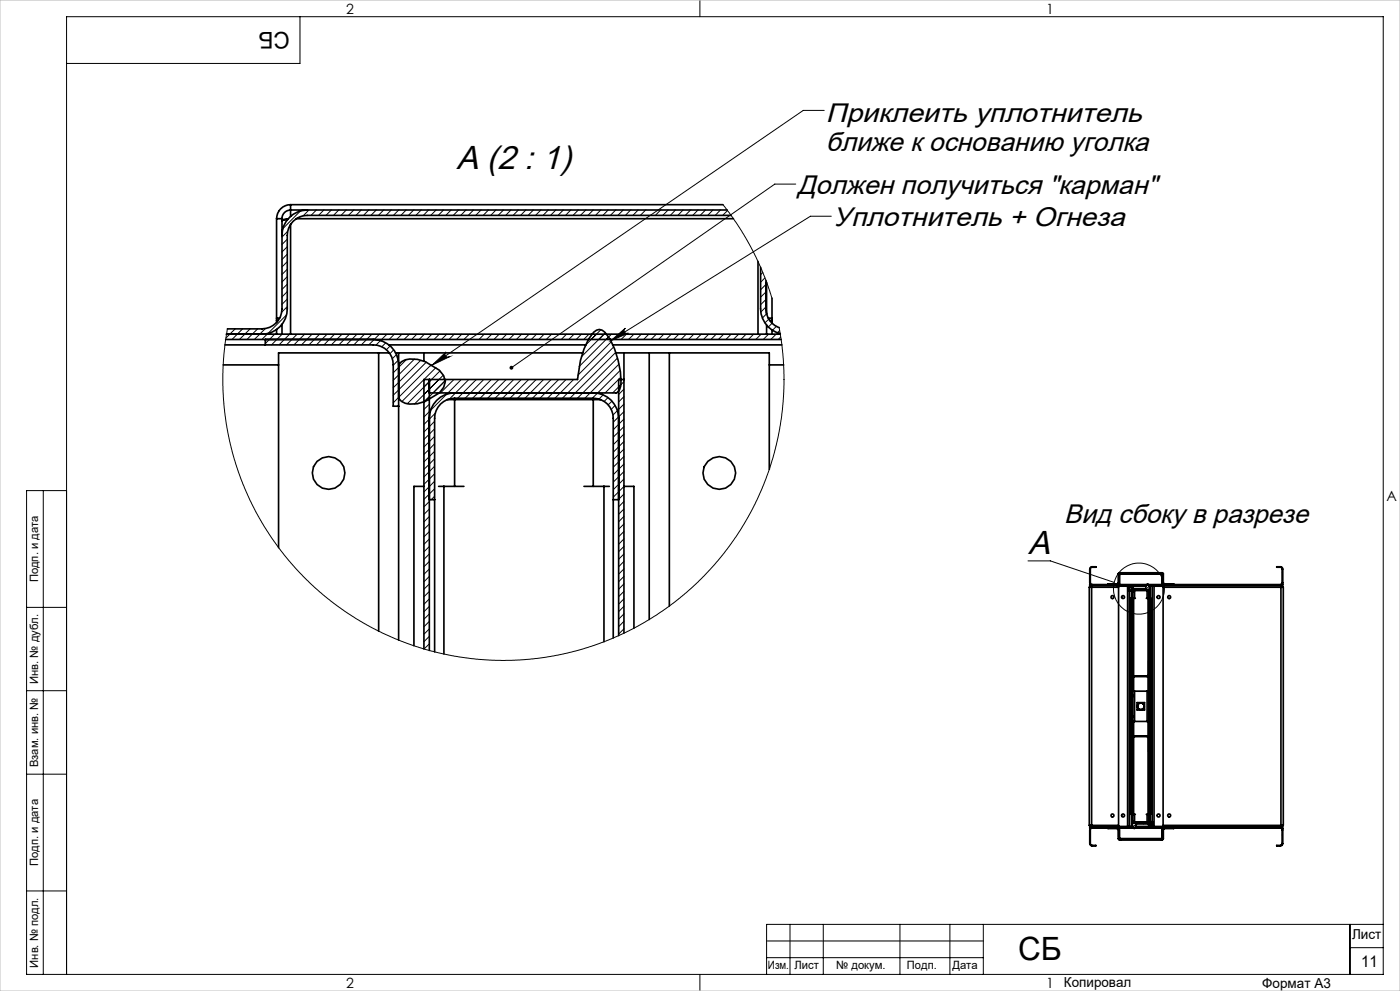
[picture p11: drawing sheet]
<svg xmlns="http://www.w3.org/2000/svg" width="420mm" height="297mm" viewBox="0 0 420 297" stroke-linecap="round" stroke-linejoin="round" font-family="sans-serif">
<g fill="none" stroke="#000" stroke-width=".3">
<path d="M90 5v14h-70M210 0v5M247.3 33.1h-6.3l-111.3 76.3M238.7 55.2h-6.3l-79 55M83.8 63.1l-.1 .1M86.2 71.7l-1.6 1.6M86.2 73.9l-1.6 1.6M86.2 76.2l-1.6 1.6M86.2 78.4l-1.6 1.6M86.3 69.3l-1.7 1.7M90.1 63.2l-5.2 5.3M92.7 62.9l-1.8 1.8"/>
<path d="M94.9 62.9l-1.6 1.7M97.2 62.9l-1.6 1.7M99.4 62.9l-1.6 1.7M101.6 62.9l-1.6 1.7M103.9 62.9l-1.6 1.7M106.2 62.9l-1.7 1.7M108.4 62.9l-1.6 1.7M110.6 62.9l-1.6 1.7M112.9 62.9l-1.6 1.7M115.1 62.9l-1.6 1.7M117.4 62.9l-1.6 1.7M119.6 62.9l-1.6 1.7"/>
<path d="M121.8 62.9l-1.5 1.7M124.1 62.9l-1.6 1.7M126.4 62.9l-1.7 1.7M128.6 62.9l-1.6 1.7M130.8 62.9l-1.6 1.7M133.1 62.9l-1.6 1.7M135.3 62.9l-1.6 1.7M137.6 62.9l-1.6 1.7M139.8 62.9l-1.6 1.7M142.1 62.9l-1.6 1.7M144.3 62.9l-1.6 1.7M146.5 62.9l-1.5 1.7"/>
<path d="M148.8 62.9l-1.6 1.7M151.1 62.9l-1.7 1.7M153.3 62.9l-1.6 1.7M155.5 62.9l-1.6 1.7M157.8 62.9l-1.6 1.7M160 62.9l-1.6 1.7M162.3 62.9l-1.6 1.7M164.5 62.9l-1.6 1.7M166.8 62.9l-1.6 1.7M169 62.9l-1.6 1.7M171.2 62.9l-1.5 1.7M173.5 62.9l-1.6 1.7"/>
<path d="M175.8 62.9l-1.7 1.7M178 62.9l-1.6 1.7M180.2 62.9l-1.6 1.7M182.5 62.9l-1.6 1.7M184.7 62.9l-1.6 1.7M187 62.9l-1.7 1.7M189.2 62.9l-1.6 1.7M191.5 62.9l-1.6 1.7M193.7 62.9l-1.6 1.7M198.2 62.9l-1.6 1.7M200.4 62.9l-1.6 1.7M202.7 62.9l-1.6 1.7"/>
<path d="M204.9 62.9l-1.6 1.7M207.2 62.9l-1.6 1.7M209.4 62.9l-1.6 1.7M211.7 62.9l-1.7 1.7M213.9 62.9l-1.6 1.7M216.1 62.9l-1.5 1.7M216.9 61.3l4.4 6.1 4 6.8 3.3 6.8 3 8.4M218.3 63.1l-1.5 1.5M219.2 64.4l-.2 .2M249.4 64.8h-6.3l-59.8 37.3M68.2 98.6l-1.1 8.9-.2 9.4 .3 5.2 .7 5.1 1.7 8.1 3.2 9.6 3.8 8.3 5.1 8.4 4.8 6.2 6.4 6.8 6.2 5.5 7.7 5.3 7.7 4.2 9.2 3.8 8 2.3 4.5 .9 5.4 .8 8.8 .5 9.4-.4 9.2-1.5 9.2-2.6 8.8-3.5 7.3-3.9 8.2-5.6 6.8-5.9 5.9-6.3 5.5-7.2 5-8.5 3.8-8.2 2.9-8.9 1.7-7.8 1-9.3-.1-10.2-.9-7.9M68.3 98.6h-.1"/>
<path d="M70.6 98.6l-2.8 2.7M72.8 98.6l-3.2 3.1M75 98.6l-3.2 3.1M77.3 98.6l-3.2 3.1M79.6 98.5l-3.3 3.2M86 94.4l-5.6 5.5M86.2 85.2l-1.6 1.5M86.2 89.6l-1.6 1.6M86.2 80.7l-1.6 1.6M86.2 82.9l-1.6 1.6M86.2 87.4l-1.6 1.6M86.2 91.9l-1.7 1.7"/>
<path d="M180.3 98.8l-4.6 4.6M181.6 99.7l-7.2 7.2M228.8 81.7l-.6 .6M229.5 83.3l-1.3 1.3M229.8 85.2l-1.6 1.7M229.8 92l-1.6 1.5M229.8 87.5l-1.6 1.6M229.8 89.7l-1.6 1.6M230 94l-1.3 1.3M230.6 95.6l-1.1 1.2M231.6 96.9l-1.1 1.1M232.9 97.8l-1.2 1.2"/>
<path d="M233.8 98.2l.3 1.7M233.9 99.1l-.6 .6M80.2 100.2l-1.6 1.5M82.4 100.2l-2.8 2.8M84.7 100.2l-3.2 3.2M86.9 100.2l-3.2 3.2M89.1 100.2l-3.2 3.2M91.4 100.2l-3.2 3.2M93.6 100.2l-3.1 3.2M95.9 100.2l-3.2 3.2M98.1 100.2l-3.2 3.2M100.4 100.2l-3.2 3.2"/>
<path d="M102.6 100.2l-3.2 3.2M104.8 100.2l-3.1 3.2M107.1 100.2l-3.2 3.2M109.4 100.2l-3.2 3.2M111.6 100.2l-3.2 3.2M113.8 100.2l-3.2 3.2M114.2 102.1l-1.4 1.3M115.7 102.7l-1.2 1.2M116.1 100.2l-1.6 1.5M117.1 103.7l-1.2 1.1M118.1 104.8l-1.1 1.2M118.3 100.2l-1.6 1.5"/>
<path d="M118.9 106.3l-1.2 1.2M119.5 108l-1.5 1.5M120.6 100.2l-1.6 1.5M122 107.7l-4 4M122.8 100.2l-1.6 1.5M124.4 107.6l-6.4 6.4M125.1 100.2l-1.6 1.5M126.3 107.9l-8.3 8.3M127.3 100.2l-1.6 1.5M127.9 108.5l-9.9 10M128.8 118.9l-1.6 1.6M129.4 113.7l-2.2 2.3"/>
<path d="M129.4 109.3l-11.4 11.4M129.6 100.2l-1.6 1.5M129.7 109.4l4.1-3.9a.88 .88 0 0 0-.2 1.2 .88 .88 0 0 0 1.2 .2zM130.8 110.1l-10.3 10.3M131.7 113.7l-2.9 2.9M131.8 100.2l-1.6 1.5M132 111.2l-9.8 9.8M133 112.4l-8.7 8.7M133.6 114.1l-6.4 6.3M133.9 113.7l-4 4.1M134 118.1l-4.8 4.9M134.1 100.2l-1.7 1.5"/>
<path d="M136.2 113.7l-4 4.1M136.3 100.2l-1.6 1.5M138.4 113.7l-4 4.1M138.5 100.2l-1.6 1.5M140.7 113.7l-5.8 5.9M140.8 100.2l-1.6 1.5M142.9 113.7l-5.6 5.6M145.1 113.7l-5.5 5.6M145.3 100.2l-1.6 1.5M147.4 113.7l-5.6 5.6M147.5 100.2l-1.6 1.5M149.6 113.7l-5.6 5.6"/>
<path d="M149.8 100.2l-1.6 1.5M151.9 113.7l-5.6 5.6M152 100.2l-1.6 1.5M154.1 113.7l-5.6 5.6M154.3 100.2l-1.7 1.5M156.4 113.7l-5.6 5.6M156.5 100.2l-1.6 1.5M158.6 113.7l-5.6 5.6M158.7 100.2l-1.6 1.5M160.9 113.7l-5.6 5.6M161 100.2l-1.6 1.5M163.1 113.7l-5.6 5.6"/>
<path d="M163.2 100.2l-1.6 1.5M165.3 113.7l-5.6 5.6M165.5 100.2l-1.6 1.5M167.6 113.7l-5.6 5.6M169.8 113.7l-5.5 5.6M170 100.2l-1.6 1.5M172.1 113.7l-5.6 5.6M172.2 100.2l-1.6 1.5M174.4 100.2l-1.5 1.5M176.7 100.2l-1.6 1.5M179 100.2l-1.7 1.5M179.2 117.9l-1.5 1.4"/>
<path d="M180.9 118.4l-1.2 1.2M181.2 100.2l-1.6 1.5M182.4 119.2l-1.1 1.1M183.3 102.1l4.3-3.7a.87 .87 0 0 0-.2 1.1 .87 .87 0 0 0 1.1 .3zM183.4 102.4l-10.1 10.1M183.4 100.2l-9.7 9.7M184.1 104l-15.4 15.3M184.7 105.6l-13.7 13.7M185.2 107.3l-12 12M185.7 109.1l-10.2 10.2M186.1 111l-6.8 6.8M186.3 113l-4.8 4.8"/>
<path d="M187.2 114.4l-3.4 3.4M187.2 116.6l-1.6 1.6M187.2 118.8l-1.6 1.7M187.9 100.2l-1.6 1.5M190.2 100.2l-1.6 1.5M192.4 100.2l-1.6 1.5M194.7 100.2l-1.6 1.5M196.9 100.2l-1.6 1.5M199.1 100.2l-1.5 1.5M201.4 100.2l-1.6 1.5M203.7 100.2l-1.7 1.5M205.9 100.2l-1.6 1.5"/>
<path d="M208.1 100.2l-1.5 1.5M210.4 100.2l-1.6 1.5M212.6 100.2l-1.6 1.5M214.9 100.2l-1.6 1.5M217.1 100.2l-1.6 1.5M219.4 100.2l-1.6 1.5M221.6 100.2l-1.6 1.5M223.8 100.2l-1.6 1.5M226.1 100.2l-1.6 1.5M228.4 100.2l-1.7 1.5M230.6 100.2l-1.6 1.5M232.8 100.2l-1.6 1.5"/>
<path d="M234.2 101l-.7 .7M119.6 121.4l-.4 .3M128.8 121.1l-1.6 1.6M128.8 123.4l-1.6 1.6M130.4 126.3l-3.2 3.2M130.4 128.5l-3.2 3.2M130.4 130.8l-3.2 3.1M130.4 133l-3.2 3.2M130.4 135.3l-3.2 3.1M130.4 137.5l-3.2 3.2M130.4 139.7l-3.2 3.2M130.6 123.8l-3.4 3.4"/>
<path d="M183.6 120.2l-1.1 1.2M184.5 121.5l-1.1 1.2M185.2 123l-1.3 1.4M187.2 121.1l-1.6 1.6M187.2 123.4l-3.2 3.1M187.2 125.6l-3.2 3.2M187.2 127.8l-3.2 3.2M187.2 130.1l-3.2 3.2M187.2 132.3l-3.2 3.2M187.2 134.6l-3.2 3.2M187.2 136.8l-3.2 3.2M187.2 139.1l-3.2 3.2"/>
<path d="M13 147v145M20 147h-12v145h407v-287h-395v287M128.8 150.3l-1.6 1.6M128.8 152.6l-1.6 1.6M128.8 154.8l-1.6 1.6M128.8 157.1l-1.6 1.5M128.8 159.3l-1.6 1.6M130.4 142l-3.2 3.2M130.4 144.2l-3.2 3.2M130.4 146.5l-3.2 3.2M130.4 148.7l-1 1.1M187.2 141.3l-3.2 3.2"/>
<path d="M187.2 143.5l-3.2 3.3M187.2 145.8l-3.2 3.2M187.2 148.1l-1.7 1.7M187.2 150.3l-1.6 1.6M187.2 152.5l-1.6 1.6M187.2 154.8l-1.6 1.6M187.2 157l-1.6 1.6M187.2 159.3l-1.6 1.6M128.8 172.8l-1.6 1.6M128.8 161.5l-1.6 1.7M128.8 163.8l-1.6 1.6M128.8 166l-1.6 1.6"/>
<path d="M128.8 168.3l-1.6 1.6M128.8 170.5l-1.6 1.6M128.8 175l-1.6 1.6M128.8 177.3l-1.6 1.6M128.8 179.5l-1.6 1.6M187.2 161.5l-1.6 1.6M187.2 163.8l-1.6 1.5M187.2 166l-1.6 1.6M187.2 168.2l-1.6 1.7M187.2 170.5l-1.6 1.6M187.2 172.8l-1.6 1.5M187.2 175l-1.6 1.6"/>
<path d="M187.2 177.2l-1.6 1.6M187.2 179.5l-1.6 1.6M308.4 168.1h6.7l19.2 6.5M327.1 170.9l-.2 .1M327.1 173.1l-.2 .2M327.3 175.1l-.1 .1M328.1 169.9l-.2 .1M329.5 175.2l-.1 .1M331.8 175.2l-.2 .1M334.2 175l-.3 .3M335.8 173.4l-.2 .1M336.3 175.2l-.3 .3"/>
<path d="M337.4 171.8l-.1 .1M338.5 175.2l-.3 .3M338.8 177.1h.1M339.7 171.8l-.2 .1M339.8 178.4l-.3 .2M339.8 176.1l-.9 .9M340.7 175.2l-.1 .1M341.8 176.4l-.6 .5M341.9 171.8l-.2 .1M343 175.2l-.1 .1M344.1 171.8l-.1 .1M344.7 175.7l-1.2 1.2"/>
<path d="M345 177.7l-.3 .3M345 179.9l-.2 .2M345.2 175.2l-.1 .1M346.4 171.8l-.1 .1M347.5 175.2l-.2 .1M348.5 171.9l-.1 .1M348.8 173.8l-.1 .2M349.9 175l-.3 .3M352.1 175l-.3 .3M354.2 175.2l-.1 .1M356.5 175.2l-.2 .1M358.7 175.2l-.1 .1"/>
<path d="M361 175.2l-.2 .1M363.2 175.2l-.2 .1M365.4 175.2l-.1 .1M367.7 175.2l-.1 .1M369.9 175.2l-.1 .1M372.2 175.2l-.2 .1M374.4 175.2l-.1 .1M376.7 175.2l-.2 .1M378.9 175.2l-.1 .1M381.2 175.2l-.2 .1M383.4 175.2l-.1 .1M384.2 169.9l-.1 .1"/>
<path d="M384.8 171.5l-.1 .2M384.8 173.7l-.1 .2M8 182h12M128.8 186.2l-1.6 1.7M128.8 190.7l-1.6 1.6M128.8 181.7l-1.6 1.6M128.8 184l-1.6 1.6M128.8 188.5l-1.6 1.6M128.8 193l-1.6 1.5M187.2 181.7l-1.6 1.6M187.2 184l-1.6 1.6M187.2 186.2l-1.6 1.6"/>
<path d="M187.2 188.5l-1.6 1.5M339.7 183l-.2 .1M339.7 187.5l-.2 .1M339.7 194.2l-.2 .2M339.7 196.5l-.2 .1M339.7 198.7l-.2 .2M339.7 180.8l-.2 .1M339.7 185.2l-.2 .2M339.7 189.7l-.2 .2M339.7 192l-.2 .1M344.8 198l-.2 .2M345 182.2l-.2 .1"/>
<path d="M345 184.4l-.2 .2M345 186.7l-.2 .1M345 188.9l-.2 .2M345 191.2l-.2 .1M345 193.4l-.2 .1M345 195.6l-.2 .2M345 197.9l-.2 .1M8 207h12M339.7 200.9l-.2 .2M339.7 216.7l-.2 .1M339.8 214.3l-.3 .3M339.8 207.5l-.3 .4"/>
<path d="M339.8 209.8l-.3 .3M339.8 212.1l-.3 .2M339.8 218.7l-.3 .4M339.8 205.3l-.3 .3M340.3 202.6l-.8 .7M342.5 202.6l-.2 .2M344.7 207.1h.1M345 215.9l-.3 .2M345 218.1l-.2 .1M345 209.1l-.3 .3M345 211.3l-.3 .4M345 213.6l-.3 .3"/>
<path d="M345 200.1l-.4 .4M345 202.4l-.2 .1M345 204.6l-.2 .2M345 206.9l-.2 .1M8 232h12M339.7 236.9l-.2 .1M339.7 239.1l-.2 .2M339.7 221.2l-.2 .1M339.7 223.4l-.2 .2M339.7 225.7l-.2 .1M339.7 227.9l-.2 .1M339.7 230.1l-.2 .2"/>
<path d="M339.7 234.6l-.2 .2M339.7 232.4l-.2 .1M340.3 220.6l-.2 .1M342.5 220.6l-.2 .2M344.6 220.8l-.2 .1M345 231.6l-.2 .1M345 233.8l-.2 .2M345 238.3l-.2 .1M345 220.3l-.2 .2M345 222.6l-.4 .3M345 224.8l-.4 .4M345 227.1l-.2 .1"/>
<path d="M345 229.3l-.2 .2M345 236l-.2 .2M327.1 249.4l-.2 .2M327.1 251.7l-.2 .1M327.7 253.4l-.1 .1M328.5 248l-.1 .2M330.7 248l-.1 .2M333 248l-.3 .3M335.2 248l-.3 .3M335.8 249.7l-.2 .2M336.3 251.4l-.1 .2M337.5 248l-.2 .2"/>
<path d="M338.6 251.4l-.1 .2M339.7 241.4l-.2 .1M339.7 243.6l-.2 .2M339.7 248l-.1 .2M339.8 245.7l-.3 .3M340.8 251.4l-.1 .2M341.3 246.4l-1.4 1.5M342 248l-.2 .2M343.1 251.4l-.2 .2M343.6 246.4l-.6 .5M344.2 248l-.1 .2M345 240.6l-.2 .1"/>
<path d="M345 242.8l-.2 .2M345 245l-.3 .3M345.3 251.4l-.1 .2M345.8 246.4l-1 1M346.6 247.9l-.3 .3M347.6 251.4l-.2 .2M348.8 250.2l-.1 .1M348.9 247.9l-.4 .3M350.9 248l-.2 .3M353.2 248l-.1 .2M355.4 248l-.1 .2M357.7 248l-.2 .2"/>
<path d="M359.9 248l-.1 .2M362.2 248l-.2 .2M364.4 248l-.1 .2M366.7 248l-.2 .2M368.9 248l-.1 .2M371.2 248l-.2 .2M373.4 248l-.2 .2M375.6 248l-.1 .2M377.9 248l-.1 .2M380.1 248l-.1 .2M382.4 248l-.2 .2M383.8 253.4l-.2 .1"/>
<path d="M384.5 248.1l-.1 .1M384.8 250.1l-.1 .1M384.8 252.3l-.1 .2M8 267h12M237 277v15M247 277v15M270 277v15M285 277v15M295 277v15M405 277v15M415 277h-185v15M210 292v5"/>
<path d="M230 282h65M230 287h65M405 284h10"/>
<circle cx="341.7" cy="176.4" r="7.6"/>
</g>
<path d="M0 0h420v297h-420z" fill="none" stroke="#c0c0c0" stroke-width=".3"/>
<path d="M129.7 109.4l4.1-3.9a.88 .88 0 0 0-.2 1.2 .88 .88 0 0 0 1.2 .2zM183.3 102.1l4.3-3.7a.87 .87 0 0 0-.2 1.1 .87 .87 0 0 0 1.1 .3zM153 109.8v.7l.4-.3-.4 .3a.58 .58 0 0 0 .8 .1 .58 .58 0 0 0 .1-.8 .58 .58 0 0 0-.9 0z" fill="#000"/>
<g fill="none" stroke="#000" stroke-width=".5">
<path d="M83 65.5h1.6M83 65.5v31.1M83.7 63.2l-.4 .8-.3 1.5M84.6 65.5v27.1a6 6 0 0 1-6 6h-10.4M86.5 65.7l-1.9 .5M86.5 65.6l-1.8 .2M87.2 61.3a4.2 4.2 0 0 0-3.4 1.8M87.2 62.9a2.59 2.59 0 0 0-2.6 2.6M87.2 62.9v1.9M87.2 62.9h131M87.2 61.3v1.6M87.2 67.2v33"/>
<path d="M87.2 61.3h129.7M88.9 65.5h131.1M92.2 62.9a7.6 7.6 0 0 0-7.6 7.7M219.3 64.6h-127.1a6 6 0 0 0-6 6v22a7.6 7.6 0 0 1-7.6 7.6M227.4 78.3v21.9M83 95.4h.9M83 98.7v1.5M83 96.1h.5M84.6 97.2v3M228.2 80.1v12.5a7.7 7.7 0 0 0 5.9 7.3M229.8 84.1v8.5a5.9 5.9 0 0 0 4 5.6M230 84.6v9.5"/>
<path d="M230 97.5v2.7M230.5 95.4h1.1M230.9 96.1h.7M231.6 89.4v7.4M231.6 98.9v1.3M67 109.4h16.6M67.5 103.4h44.5a6 6 0 0 1 6 6v12.3h1.6M67.7 101.7h166.7M67.9 100.2h166.2M79.6 101.7v1.7M112 101.7a7.6 7.6 0 0 1 7.6 7.7M113.6 105.8h3.2"/>
<path d="M113.6 105.8h-30v58.3M113.6 105.8v83.4M116.7 103.4h59.1M118.7 105.8h.9M119.6 109.4a5.1 5.1 0 0 1 5.6-1.7l2.4 .7 4.2 2.5a4.1 4.1 0 0 1 0 6.9l-4.2 2.5a7.6 7.6 0 0 1-7.2 0l-.8-1M119.6 105.8h7.6M119.6 105.8v3.5M119.6 109.4v82.4M127.2 105.8v2.5M127.2 105.8h47.6M128.8 117.8h56a1.96 1.96 0 0 0 1.4-2 25.4 25.4 0 0 0-3.2-14.2l-1.6-2a2.1 2.1 0 0 0-3.3 0 24.4 24.4 0 0 0-4.9 14.1h-46v80.8M128.8 113.7v81.2"/>
<path d="M134.2 119.8h2.2M136.4 117.8a7.6 7.6 0 0 0-7.6 7.5M136.4 119.8h41.6M136.4 119.8v26M178 117.8a7.6 7.6 0 0 1 7.6 7.5M178 119.8h2.1M178 119.8v26M183.8 103.4h50.8M184.7 105.8h2.5M187.2 105.8h7.6M187.2 113.7h-1.6v76.8M187.2 105.8v84"/>
<path d="M194.8 105.8h6M194.8 105.8v79.9M200.8 105.8h30v34.8M200.8 105.8v75.8M230.8 109.4h4.3M127.2 145.8h-3v47.7M128.8 149.8h1.6M131.6 145.8h1.6M133.2 145.8h6M133.2 145.8v50.2M175.2 145.8h6M181.2 145.8v46.5"/>
<path d="M181.2 145.8h1.6M184 149.8h1.6M187.2 145.8h2.9M190.2 145.8v42.5M326.9 176v-.9l.2-.1v1M327.2 170l1.6-.1-1.4 .1-.3 .5v4.2l.5 .5h56.5l.6-.5v-4.2l-.3-.5-1.4-.1h1.3l.5 .4v4.5l-.2 .3-.5 .2h-56.5l-.5-.2-.2-.5v-4zM327.5 175.5h10.7l.4 .3 .1 1.3h.1M327.5 175.5v.5M327.5 176h-.7v71.4h.7M327.5 175.3v.2M327.5 176v71.4M327.5 176h8.1"/>
<path d="M335.2 175.3v.2M335.5 172h.1M335.5 174.7h.1M335.5 172v2.8M335.5 175v.2M335.6 172l-.1 2.9-3.1 .1v.2M335.6 174.9v.3M335.7 172l-.1 .1M335.9 171.7l-.4 .3M335.9 171.8l-.3 .2M335.9 171.8v.1M335.9 171.8h12.7"/>
<path d="M335.9 171.7v.1M335.9 172.2v3M335.9 171.7h12.7M336 172h12.4M336.3 171.9l-.3 .1-.2 .5-.1 2.2-.6 .5M336.3 171.8l-.5 .2-.2 .5M338.1 175.3l.5 .2 .2 .5a.76 .76 0 0 1 .8-.1 .76 .76 0 0 1 .4 .7l-.7 .5-.5-.2M338.3 175.7h.3M338.3 175.7h-2.7v72h2.7M338.3 175.7v72M338.6 175.5h5.3M338.7 175.7h.1"/>
<path d="M338.8 175.7h.7M338.8 175.7v72M339.5 179.3h-.3v64.7h.3M339.5 175.7v.2M339.5 175.7h4.4M339.7 176.8h5.1a1.49 1.49 0 0 0-.6-1.8l-.5 1.4h-4.2v32M339.7 176.4v32M339.7 179.7h.1M339.9 179.3h.2M340.1 179.3h.5M340.1 179.3v23.4M340.1 176.9h.3"/>
<path d="M340.4 176.8l-.4 .1-.3 .5M340.4 176.9l-.6 .5v25.5M340.4 176.9v2.4M340.4 176.9h3.7M343.9 179.3h.5M344.1 176.8l.4 .1 .3 .5M344.1 176.9l.6 .4v20.7M344.1 176.9h.2M344.1 176.9v2.4M344.4 179.3v23.2M344.4 179.3h.2M344.7 175.5h39.6"/>
<path d="M344.7 179.7h.1M344.7 175.7h.3M345 176.4l-.2 70.5M345 179.3h.2v64.7h-.2M345 175.7h.7M345 175.7v32.7M345.7 175.7h.5M345.7 175.7v72M346.2 175.7h2.7v72h-2.7M346.2 175.7v72M348.2 171.8l.5 .2 .1 .5M348.2 171.9l.5 .5 .1 2.3 .6 .5"/>
<path d="M348.6 171.7l.4 .3M348.6 171.8l.3 .2M348.6 171.8v.2M348.6 171.7v.1M348.6 172.2v3M348.7 172h.2h-.2M348.8 174.5l.5 .5h2.8v.2M348.9 172v2.6M348.9 174.9v.3M348.9 172h.1M348.9 174.7h.1M348.9 174.8h.1"/>
<path d="M348.9 176h35.4M349 172v2.9M349 175v.2M384.3 175.5v.5M384.3 176h.7v71.4h-.7M384.3 175.3v.2M384.3 176v71.4M384.7 176v-1l.1 1M184 191.2v-65.9a6 6 0 0 0-6-6h-41.6a6 6 0 0 0-6 6v70.1M344.8 198h-.2v4.3l-.5 .3h-3.8l-.4 .2-.2 .5M339.5 208.4v.4M339.5 214.6v.4"/>
<path d="M339.5 214.6h.3M339.5 208.8h.3M339.5 215h.3M339.5 208.4h.3M339.5 208.8v5.8M339.5 215v32.7M339.7 208.4v.4M339.7 208.8l-.2 38.1M339.7 207.1h.7M339.7 216.2h.7M339.7 216.7h.1M339.7 206.7h.1"/>
<path d="M339.8 208.4v.4M339.8 214.6v.4M339.8 215l.1 5.3 .4 .3h3.9l.4 .2 .2 .5M339.8 208.8v5.8M340.1 202.9v4.2M340.1 216.2v4.3M340.4 216.2h3.7M340.4 207.1h3.7M340.4 207.1v9.1M341.1 210.6h2.3v2.2h-2.3zM344.1 216.2h.7M344.1 207.1h.7"/>
<path d="M344.1 207.1v9.1M344.4 202.7v4.4M344.4 216.2v4.5M344.7 208.4v.4M344.7 214.6v.4M344.7 214.6h.3M344.7 208.8h.3M344.7 215h.3M344.7 208.4h.3M344.7 202.5v5.9M344.7 208.8v5.8M344.7 215v5.9"/>
<path d="M344.8 202l-.2 .6-.5 .2-4.1 .1-.2 .4v5.1M345 215v31.9h-4.1l-.5 1.4a1.47 1.47 0 0 1-.6-1.7h5.1v.3M345 214.6v.4M345 208.4v.4M345 208.8v5.8M339.7 220l.2 .6 .4 .2h3.9l.4 .2v4.3h.2M339.8 220.5v25.4l.5 .5h3.9l.5-.4v-20.7M340.1 220.7v23.3M344.4 220.9v23.1M326.9 247.4v.9h.2M327.1 247.4v.9M327.1 248.2l.5-.2h56.5l.4 .1 .3 .5v4.3l-.3 .5-1.5 .1 1.4-.2 .3-.4v-4.3l-.6-.4h-56.5l-.5 .4v4.3l.3 .4 1.4 .1-1.2 .1-.4-.1-.3-.6v-4.1z"/>
<path d="M327.5 247.4v.5M327.5 247.9h12.4M327.5 247.9v.1M327.5 247.4h8.1M332.4 248.2l2.7 .1 .5 .3v.3M335.1 248.2l.6 .4 .1 2.3 .4 .5h12.1l.4-.4 .1-2.4 .6-.4M335.5 251.3l.3 .4M335.5 248.2v.1M335.5 248.5v2.8M335.5 248.6h.1M335.5 251.3h.1M335.6 250.9l.4 .6 .3 .1"/>
<path d="M335.6 251.3l.2 .3M335.6 251.3h.2h-.2M335.6 248.2v.2M335.6 248.7v2.6M335.8 251.4v.2M335.8 251.6h12.8M335.8 248.2v2.9M335.8 251.6v.1M335.8 251.7h12.8M336 251.3h12.4M338.3 247.7h.5M338.8 247.7h.7"/>
<path d="M339.5 247.7h.3M339.7 245.9l.3 .6 .4 .1M339.7 243.7h.1M339.9 244h.2M340.1 244h.5M340.1 246.4h.3M340.4 244v2.4M340.4 246.4h3.7M340.7 247.9h5.2M340.7 247.7h4.3M343.9 244h.5M344.1 246.4h.2"/>
<path d="M344.1 244v2.4M344.4 244h.2M344.7 243.7h.1M344.8 245.9l-.3 .6-.4 .1M345 247.7h.7M345 247.4v.3M345.7 246.4a.79 .79 0 0 0-1.3 .6l1 .5a.41 .41 0 0 1 .4 0 .41 .41 0 0 1 .2 .4l.4 .1M345.7 246.2l.2 1.4 .4 .3h38M345.7 247.7h.1M345.9 247.7h.3M348.6 251.4v.2M348.6 248.2v3"/>
<path d="M348.6 251.6v.1M348.8 250.9l-.1 .5-.5 .2M348.8 251.3l-.2 .3M348.8 251.3h.1M348.8 248.2v.3M348.8 251.3h.2M348.9 248.6h.1M348.9 247.4h35.4M349 251.3l-.4 .4M349 248.2v.1M349 248.5v2.8M349.3 247.9v.1"/>
<path d="M352.1 248.2l-3 .2-.3 .5v2.4M384.3 247.4v.5M384.3 247.9v.1M384.7 247.4v.9M384.8 247.4l-.1 .9"/>
<circle cx="98.6" cy="141.7" r="4.9"/>
<circle cx="215.8" cy="141.7" r="4.9"/>
<circle cx="333.7" cy="178.9" r=".44"/>
<circle cx="336.9" cy="178.9" r=".43"/>
<circle cx="347.6" cy="178.9" r=".43"/>
<circle cx="350.8" cy="179" r=".43"/>
<circle cx="342.2" cy="211.7" r="1.05"/>
<circle cx="342.2" cy="211.7" r="1"/>
<circle cx="342.3" cy="211.7" r="1.03"/>
<circle cx="333.7" cy="244.4" r=".46"/>
<circle cx="336.9" cy="244.4" r=".44"/>
<circle cx="347.6" cy="244.4" r=".44"/>
<circle cx="350.8" cy="244.4" r=".45"/>
</g>
<g font-size="10">
<text x="137" y="50.6">А (2 : 1)</text>
<text x="308.4" y="166.1">А</text>
</g>
<text font-size="9.6" x="305.4" y="287.8">СБ</text>
<g font-size="8">
<text x="247.8" y="36.5">Приклеить уплотнитель</text>
<text x="247.8" y="45.2">ближе к основанию уголка</text>
<text x="239.2" y="58.1">Должен получиться &quot;карман&quot;</text>
<text x="250" y="67.7">Уплотнитель + Огнеза</text>
<text x="319.3" y="156.6">Вид сбоку в разрезе</text>
</g>
<text font-size="6.9" x="86.9" y="9.4" transform="rotate(-180 86.9 9.4)">СБ</text>
<text font-size="4.8" x="408.3" y="289.7">11</text>
<g font-size="4.2">
<text x="103.8" y="4.2">2</text>
<text x="313.8" y="4.2">1</text>
<text x="415.9" y="150.2">A</text>
<text x="103.8" y="296.2">2</text>
<text x="313.8" y="296.2">1</text>
</g>
<g font-size="4.1">
<text x="405.6" y="281.5">Лист</text>
<text x="319.2" y="295.9">Копировал</text>
<text x="378.7" y="296">Формат А3</text>
</g>
<g font-size="3.4">
<text x="11.4" y="174.5" transform="rotate(-90 11.4 174.5)">Подп. и дата</text>
<text x="11.4" y="205" transform="rotate(-90 11.4 205)">Инв. № дубл.</text>
<text x="11.4" y="229.9" transform="rotate(-90 11.4 229.9)">Взам. инв. №</text>
<text x="11.4" y="259.5" transform="rotate(-90 11.4 259.5)">Подп. и дата</text>
<text x="11.4" y="290" transform="rotate(-90 11.4 290)">Инв. № подл.</text>
<text x="230.4" y="290.4">Изм.</text>
<text x="238.3" y="290.4">Лист</text>
<text x="250.9" y="290.4">№ докум.</text>
<text x="272.1" y="290.4">Подп.</text>
<text x="285.7" y="290.5">Дата</text>
</g>
</svg>
